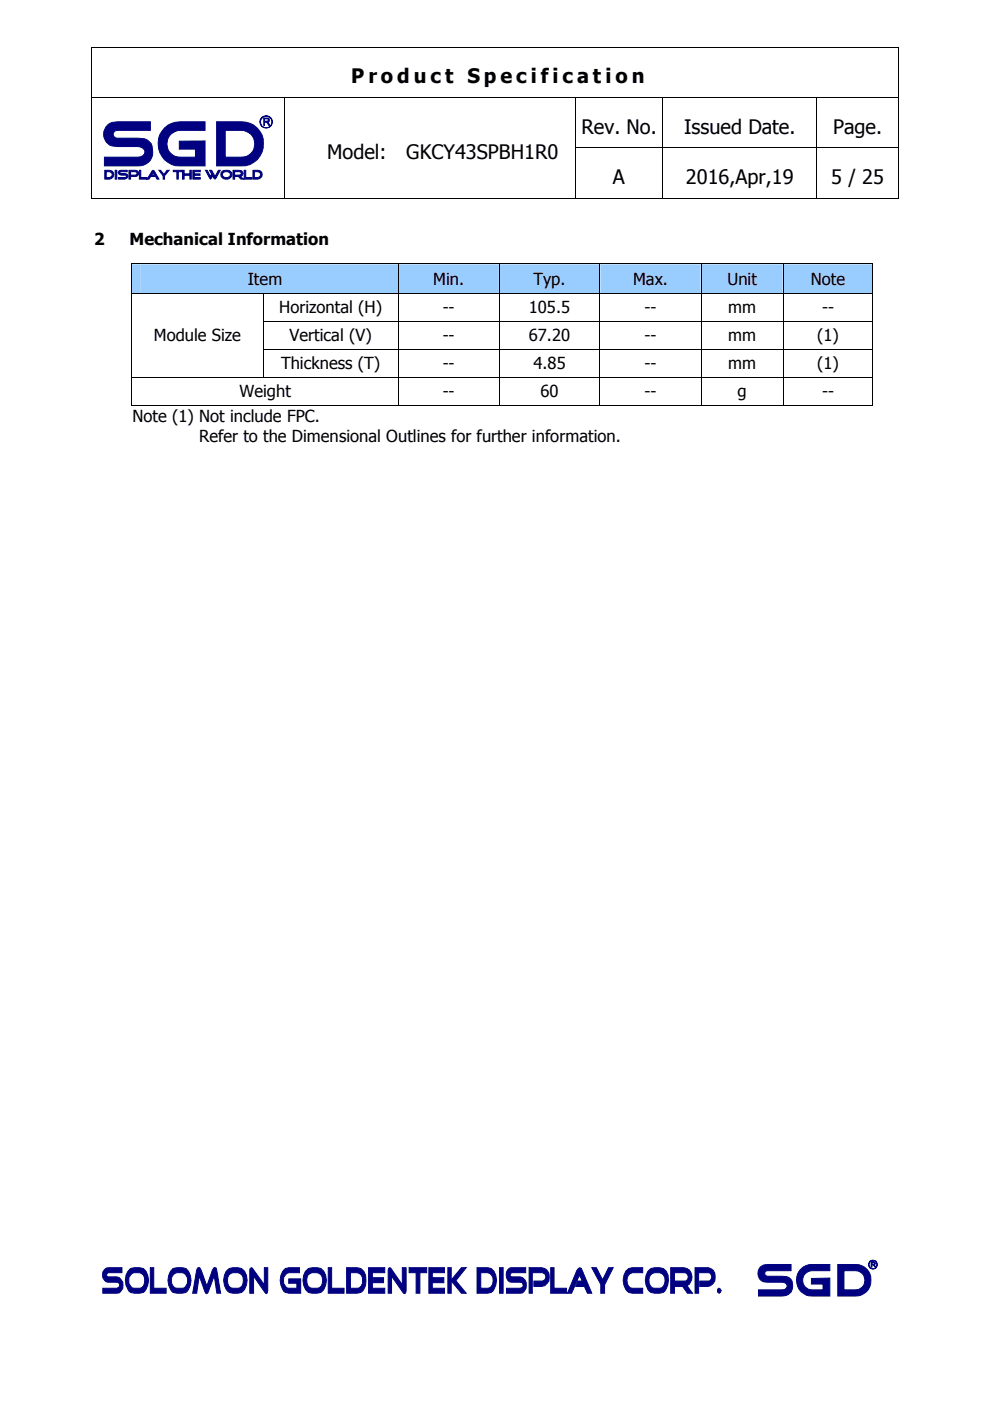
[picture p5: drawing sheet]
<svg xmlns="http://www.w3.org/2000/svg" width="210mm" height="297mm" viewBox="0 0 210 297" stroke-linecap="round" stroke-linejoin="round" font-family="sans-serif">
<path d="M19.4 10l.1 .1zM190.5 10v.1zM19.4 20.7h.1zM60.4 20.7h.1zM82.3 20.7h.1zM140.5 20.7h.1zM173.1 20.7h.1z" fill="#000"/>
<path d="M19.5 10.1v10.6M19.5 10h171M190.5 10.1v10.6M19.5 20.7v10.6M19.5 20.7h40.9M82.3 20.7h-21.8l-.1 10.6M82.4 20.7h39.6M122 20.7v10.6M122 20.7h18.5M173.1 20.7h-32.5l-.1 10.6M190.5 20.7h-17.3l-.1 10.6M190.5 20.7v10.6" fill="none" stroke="#000" stroke-width=".21"/>
<path d="M22.9 26.5l.9-.5 1.1-.2h7v1.8h-7a.83 .83 0 0 0-.9 .9 .83 .83 0 0 0 .9 .8h4.3a2.77 2.77 0 0 1 3.1 3.6 2.96 2.96 0 0 1-3.1 2.3h-7.1v-1.9h7.1a1.12 1.12 0 0 0 1.5-.8 1.12 1.12 0 0 0-1-1.3l-4.8-.1a2.66 2.66 0 0 1-2.7-1.6 2.66 2.66 0 0 1 .7-3zM34.9 27.1a4.6 4.6 0 0 1 3.4-1.3h5.2v1.8h-5.2a2.84 2.84 0 0 0-2.9 2.9 2.84 2.84 0 0 0 2.9 2.8h3.1v-1.7h-3.4v-1.7h5.5v5.3h-5.2a4.7 4.7 0 0 1-4.4-2.9 4.7 4.7 0 0 1 1-5.2zM45.9 25.8h5.2a4.7 4.7 0 0 1 4.8 4.2 4.7 4.7 0 0 1-3.8 5.1l-6.2 .1zM47.8 27.6v5.7h3.3a2.84 2.84 0 0 0 2.9-2.8 2.84 2.84 0 0 0-2.9-2.9z" fill-rule="evenodd" fill="#000080"/>
<path d="M22.9 26.5l.9-.5 1.1-.2h7v1.8h-7a.83 .83 0 0 0-.9 .9 .83 .83 0 0 0 .9 .8h4.3a2.77 2.77 0 0 1 3.1 3.6 2.96 2.96 0 0 1-3.1 2.3h-7.1v-1.9h7.1a1.12 1.12 0 0 0 1.5-.8 1.12 1.12 0 0 0-1-1.3l-4.8-.1a2.66 2.66 0 0 1-2.7-1.6 2.66 2.66 0 0 1 .7-3zM34.9 27.1a4.6 4.6 0 0 1 3.4-1.3h5.2v1.8h-5.2a2.84 2.84 0 0 0-2.9 2.9 2.84 2.84 0 0 0 2.9 2.8h3.1v-1.7h-3.4v-1.7h5.5v5.3h-5.2a4.7 4.7 0 0 1-4.4-2.9 4.7 4.7 0 0 1 1-5.2zM45.9 25.8h5.2a4.7 4.7 0 0 1 4.8 4.2 4.7 4.7 0 0 1-3.8 5.1l-6.2 .1zM47.8 27.6h3.3a2.84 2.84 0 0 1 2.9 2.9 2.84 2.84 0 0 1-2.9 2.8h-3.3z" fill="none" stroke="#000080" stroke-width=".21"/>
<path d="M55.9 25l1 .1 .2 .1v.6l-.4 .1 .5 .7h-.2l-.3-.6-.3-.1h-.3v.7h-.2zM56.1 25.2v.5h.6l.2-.3-.3-.2z" fill-rule="evenodd" fill="#000080"/>
<path d="M55.9 25l1 .1 .2 .1v.6l-.4 .1 .5 .7h-.2l-.3-.6-.3-.1h-.3v.7h-.2zM56.1 25.2h.5l.3 .2-.2 .3h-.6z" fill="none" stroke="#000080" stroke-width=".21"/>
<path d="M55.1 25.8a1.33 1.33 0 0 0 2.6 0 1.33 1.33 0 0 0-2.6 0zM55.2 25.9a1.25 1.25 0 0 0 2.5 0 1.25 1.25 0 0 0-2.5 0z" fill-rule="evenodd" fill="#000080"/>
<g fill="none" stroke="#000080" stroke-width=".21">
<circle cx="56.4" cy="25.8" r="1.33"/>
<circle cx="56.4" cy="25.9" r="1.23"/>
</g>
<path d="M22.2 36.1h1a.93 .93 0 0 1 .9 .9 .93 .93 0 0 1-.9 1h-1zM22.5 36.4v1.2h.7a.62 .62 0 0 0 .6-.6 .62 .62 0 0 0-.6-.6zM24.4 36.1h.4v1.9h-.4zM25.1 36.4l.6-.3h1.3v.3h-1.3l-.3 .1v.2a1.8 1.8 0 0 1 1.7 .4 .64 .64 0 0 1-.6 .9h-1.4v-.4h1.5l.2-.2-.1-.2-1.4-.2-.2-.4zM27.3 36.1h1.4a.66 .66 0 0 1 .7 .7 .66 .66 0 0 1-.7 .6h-.8v-.3l1.1-.1 .1-.3-.1-.2-1.3-.1v1.6h-.4zM29.5 36.1h.3v1.5h1.3v.4h-1.6zM32.2 36.3l.3-.2 .2 .2 1 1.7h-.4l-.3-.6h-.9l.2-.3h.5l-.3-.6-.9 1.5h-.4zM33.7 36.1h.4l.7 .9 .6-.9h.5l-1 1.2v.7h-.3v-.7zM36.7 36.1h1.8v.3h-.7v1.6h-.3v-1.6h-.8zM39.2 36.9h1.1v-.8h.3v1.9h-.3v-.8h-1.1zM38.7 36.1h.3v1.9h-.3zM41.3 36.9h1.1v.3h-1.1zM40.9 36.1h1.6v.3h-1.3v1.2h1.3v.4h-1.6zM43.6 36.1h.3l.7 1.3 .3-.5-.5-.8h.5l.7 1.3 .7-1.3h.4l-1.1 1.9-.5-.7-.5 .7zM47.1 36.4a1.5 1.5 0 0 1 2 .2 1.15 1.15 0 0 1-1.1 1.4 1.15 1.15 0 0 1-1.1-1.4zM47.3 36.6a.6 .6 0 0 0-.1 .7 .6 .6 0 0 0 .6 .3h.5l.4-.2 .2-.4a.93 .93 0 0 0-1.6-.4zM49.4 36.1h1.3a.68 .68 0 0 1 .8 .6l-.1 .5-.4 .2 .6 .6h-.5l-.6-.6h-.6v-.3l1.2-.1 .1-.3-.1-.2-1.4-.1v1.6h-.3zM51.8 36.1h.3v1.5h1.3v.4h-1.6zM53.6 36.1h1.1a.93 .93 0 0 1 .9 .9 .93 .93 0 0 1-.9 1h-1.1zM53.9 36.4v1.2h.8a.61 .61 0 0 0 .6-.6 .61 .61 0 0 0-.6-.6z" fill-rule="evenodd" fill="#000080"/>
<g fill="none" stroke="#000080" stroke-width=".21">
<path d="M22.2 36.1h1a.93 .93 0 0 1 .9 .9 .93 .93 0 0 1-.9 1h-1zM22.5 36.4h.7a.62 .62 0 0 1 .6 .6 .62 .62 0 0 1-.6 .6h-.7zM24.4 36.1h.4v1.9h-.4zM25.1 36.4l.6-.3h1.3v.3h-1.3l-.3 .1v.2a1.8 1.8 0 0 1 1.7 .4 .64 .64 0 0 1-.6 .9h-1.4v-.4h1.5l.2-.2-.1-.2-1.4-.2-.2-.4zM27.3 36.1h1.4a.66 .66 0 0 1 .7 .7 .66 .66 0 0 1-.7 .6h-.8v-.3l1.1-.1 .1-.3-.1-.2-1.3-.1v1.6h-.4zM29.5 36.1h.3v1.5h1.3v.4h-1.6zM32.2 36.3l.3-.2 .2 .2 1 1.7h-.4l-.3-.6h-.9l.2-.3h.5l-.3-.6-.9 1.5h-.4zM33.7 36.1h.4l.7 .9 .6-.9h.5l-1 1.2v.7h-.3v-.7zM36.7 36.1h1.8v.3h-.7v1.6h-.3v-1.6h-.8zM38.7 36.1h.3v1.9h-.3zM39.2 36.9h1.1v-.8h.3v1.9h-.3v-.8h-1.1zM40.9 36.1h1.6v.3h-1.3v1.2h1.3v.4h-1.6z"/>
<path d="M41.3 36.9h1.1v.3h-1.1zM43.6 36.1h.3l.7 1.3 .3-.5-.5-.8h.5l.7 1.3 .7-1.3h.4l-1.1 1.9-.5-.7-.5 .7zM47.1 36.4a1.5 1.5 0 0 1 2 .2 1.15 1.15 0 0 1-1.1 1.4 1.15 1.15 0 0 1-1.1-1.4zM47.3 36.6a.96 .96 0 0 1 1.6 .4 .9 .9 0 0 1-.9 .7 .9 .9 0 0 1-.9-.7zM49.4 36.1h1.3a.68 .68 0 0 1 .8 .6l-.1 .5-.4 .2 .6 .6h-.5l-.6-.6h-.6v-.3l1.2-.1 .1-.3-.1-.2-1.4-.1v1.6h-.3zM51.8 36.1h.3v1.5h1.3v.4h-1.6zM53.6 36.1h1.1a.93 .93 0 0 1 .9 .9 .93 .93 0 0 1-.9 1h-1.1zM53.9 36.4h.8a.61 .61 0 0 1 .6 .6 .61 .61 0 0 1-.6 .6h-.8z"/>
</g>
<g fill="#000">
<path d="M19.4 31.3l.1 .1zM60.4 31.3l.1 .1zM122 31.3v.1zM140.5 31.3l.1 .1zM173.1 31.3l.1 .1zM190.5 31.3v.1zM19.4 42l.1 .1zM60.4 42l.1 .1zM82.6 42l.1 .1zM122 42v.1zM140.5 42l.1 .1zM173.1 42l.1 .1z"/>
<path d="M190.5 42v.1z"/>
</g>
<g fill="none" stroke="#000" stroke-width=".21">
<path d="M19.5 31.4v10.6M60.4 31.4v10.6M122 31.4v10.6M122 31.4h18.5M140.5 31.4v10.6M140.6 31.4h32.5M173.1 31.4v10.6M173.2 31.4h17.3M190.5 31.4v10.6M19.5 42.1h40.9M60.5 42.1h21.8M82.7 42.1h39.3"/>
<path d="M122 42.1h18.5M140.6 42.1h32.5M173.2 42.1h17.3"/>
</g>
<path d="M22.1 269.2l.4-.3 .5-.1h2.9v1h-2.9l-.3 .2v.6l2.1 .1a1.88 1.88 0 0 1 1.3 1.5 1.88 1.88 0 0 1-.8 1.9l-3.5 .1v-1.1h3l.5-.3 .1-.4-.3-.5h-2.1a1.59 1.59 0 0 1-.9-2.7zM27.7 268.9l.8-.1 1.9 .1a3.5 3.5 0 0 1 0 5.1 3.6 3.6 0 0 1-3.1-.2 3.6 3.6 0 0 1 .4-4.9zM28 270a2.05 2.05 0 0 0 0 3 2.24 2.24 0 0 0 2.4-.3 1.85 1.85 0 0 0-.8-2.9h-1.1zM31.9 268.8h.7v4.3h2.6v1.1h-3.3zM36.7 268.9l.8-.1 1.9 .1a3.5 3.5 0 0 1 0 5.1 3.4 3.4 0 0 1-3-.2 3.6 3.6 0 0 1 .3-4.9zM37 270a1.97 1.97 0 0 0 0 3h2.1a1.9 1.9 0 0 0-.5-3.2h-1.1zM41.9 268.9l.3-.2 .2 .2 1.5 3.8 1.1-3.4 .5-.6 .3 .2 1 5.3h-.8l-.6-3.7-1.3 3.6-.2 .2-.3-.1-.2-.3-1.2-3.4-.5 3.7h-.8zM48 269.5l.6-.6 1.8-.1a2.31 2.31 0 0 1 2 2.6 2.4 2.4 0 0 1-2 2.8h-1a1.96 1.96 0 0 1-1.8-1.7l-.2-1.1 .2-1zM48.5 270.3a2.17 2.17 0 0 0 .4 2.7 2.34 2.34 0 0 0 2.4-.3 1.8 1.8 0 0 0 .1-2.1 1.8 1.8 0 0 0-2-.8zM53 268.9l.3-.1 .2 .1 2.5 3.5v-3.6h.8v4.8l-.3 .7-.5-.4-2.2-3.3v3.6h-.8zM60.5 268.9l.8-.1h2.2v1h-2.2a1.7 1.7 0 0 0-.8 2.9l.3 .3 2.1 .1v-1h-1.7v-1h2.6v3.1h-2.5a1.72 1.72 0 0 1-1.7-1.7 3.4 3.4 0 0 1 .9-3.6zM64.8 269.5l.6-.6 1.8-.1a2.31 2.31 0 0 1 2 2.6 2.4 2.4 0 0 1-2 2.8h-1a1.96 1.96 0 0 1-1.8-1.7l-.2-1.1 .2-1zM65.3 270.3a2.17 2.17 0 0 0 .4 2.7 2.34 2.34 0 0 0 2.4-.3 1.8 1.8 0 0 0 .1-2.1 1.8 1.8 0 0 0-2-.8zM69.6 268.8h.7v4.3h2.6v1.1h-3.3zM73.5 268.8h2.2a2.19 2.19 0 0 1 1.9 2.6 2.27 2.27 0 0 1-1.9 2.8h-2.2zM74.3 269.8v3.3h1.4a1.37 1.37 0 0 0 1.2-1.7 1.41 1.41 0 0 0-1.2-1.6zM79.1 270.9h2.2v1h-2.2zM78.1 268.8h3.5v1h-2.6v3.3h2.6v1.1h-3.5zM82.4 268.9l.2-.1 .2 .1 2.5 3.5v-3.6h.8l-.1 5.3-.2 .2-.2-.1-2.6-3.6v3.6h-.7zM86.7 268.8h3.8v1h-1.5v4.4h-.8v-4.4h-1.5zM91.8 270.9h2.3v1h-2.3zM90.9 268.8h3.3v1h-2.5v3.3h2.5v1.1h-3.3zM97.8 268.8h1l-2.2 2.7 2.2 2.7h-1l-2-2.7 .1-.4zM95 268.8h.7v5.4h-.7zM101.1 268.8h2.3a2.34 2.34 0 0 1 1.9 2.6 3.1 3.1 0 0 1-1.2 2.6l-.7 .2h-2.3zM101.9 269.8v3.3h1.5a1.6 1.6 0 0 0 1.1-2.3l-.7-.8-.4-.2zM105.9 268.8h.8v5.4h-.8zM107.7 269.2l.3-.3 .5-.1h3v1h-3l-.4 .5 .4 .4h1.8a1.88 1.88 0 0 1 1.3 1.5 1.88 1.88 0 0 1-.8 1.9l-3.4 .1v-1.1h2.9l.6-.3-.2-.9h-2.2a1.67 1.67 0 0 1-.8-2.7zM112.2 268.8h2.7a2.03 2.03 0 0 1 1.6 2 2.03 2.03 0 0 1-1.6 2h-1.7v-1.2h1.8a.91 .91 0 0 0 .7-.9 .91 .91 0 0 0-.7-.9h-2.1v4.4h-.7zM116.8 268.8h.7v4.3h2.6v1.1h-3.3zM122.6 268.9l.3-.1 .4 .1 2.2 5.3h-1l-.6-1.4h-1.8l.5-1.2h.9l-.6-1.3-1.7 3.9h-.9l2-4.8zM125.5 268.8h.9l1.4 2.6 1.2-2.6h1l-1.8 3.6v1.8h-.8v-1.9zM132.7 269.5l.6-.6 .8-.1h2.2v1h-2.2a1.8 1.8 0 0 0-1.2 1.5 1.8 1.8 0 0 0 .7 1.7l2.7 .1v1.1h-2.2a1.96 1.96 0 0 1-1.8-1.7l-.2-1.1 .2-1zM137.4 269.5l.6-.6 1.8-.1a2.19 2.19 0 0 1 1.9 2.6 3.3 3.3 0 0 1-1.1 2.6 3.4 3.4 0 0 1-2.9-.2 3.7 3.7 0 0 1-.3-4.3zM137.9 270.3a2.08 2.08 0 0 0 .4 2.7 2.27 2.27 0 0 0 2.4-.3 1.8 1.8 0 0 0-.2-2.6 1.8 1.8 0 0 0-2.6 .2zM142.2 268.8h2.8a2.04 2.04 0 0 1 1.7 1.6 2.04 2.04 0 0 1-1 2.2l1.1 1.6h-1l-1.1-1.4h-1.5v-1.2h2.2a.93 .93 0 0 0 .5-1 .93 .93 0 0 0-.9-.8h-2v4.4h-.8zM147.4 268.8h2.7a2.05 2.05 0 0 1 1.6 1.7 2.05 2.05 0 0 1-1 2.1l-.6 .2h-1.7v-1.2h1.8a.91 .91 0 0 0 .7-.9 .91 .91 0 0 0-.7-.9h-2.1v4.4h-.7zM152.2 273.3l.3-.2 .4 .5-.4 .6-.3-.2z" fill-rule="evenodd" fill="#000080"/>
<g fill="none" stroke="#000080" stroke-width=".21">
<path d="M22.1 269.2l.4-.3 .5-.1h2.9v1h-2.9l-.3 .2v.6l2.1 .1a1.88 1.88 0 0 1 1.3 1.5 1.88 1.88 0 0 1-.8 1.9l-3.5 .1v-1.1h3l.5-.3 .1-.4-.3-.5h-2.1a1.59 1.59 0 0 1-.9-2.7zM27.7 268.9l.8-.1 1.9 .1a3.5 3.5 0 0 1 0 5.1 3.6 3.6 0 0 1-3.1-.2 3.6 3.6 0 0 1 .4-4.9zM28 270a1.97 1.97 0 0 1 2.4 .3 1.82 1.82 0 0 1-.8 2.8l-1.6-.1a2.05 2.05 0 0 1 0-3zM31.9 268.8h.7v4.3h2.6v1.1h-3.3zM36.7 268.9l.8-.1 1.9 .1a3.5 3.5 0 0 1 0 5.1 3.4 3.4 0 0 1-3-.2 3.6 3.6 0 0 1 .3-4.9zM36.7 270.3a1.97 1.97 0 0 1 2.4-.3 2.05 2.05 0 0 1 0 3l-1.6 .1a1.66 1.66 0 0 1-1.1-2.3zM41.9 268.9l.3-.2 .2 .2 1.5 3.8 1.1-3.4 .5-.6 .3 .2 1 5.3h-.8l-.6-3.7-1.3 3.6-.2 .2-.3-.1-.2-.3-1.2-3.4-.5 3.7h-.8zM48 269.5l.6-.6 1.8-.1a2.31 2.31 0 0 1 2 2.6 2.4 2.4 0 0 1-2 2.8h-1a1.96 1.96 0 0 1-1.8-1.7l-.2-1.1 .2-1zM48.5 270.3a1.76 1.76 0 0 1 1.9-.5 1.76 1.76 0 0 1 1.2 1.6 1.37 1.37 0 0 1-1.2 1.7h-1a1.37 1.37 0 0 1-1.2-1.7zM53 268.9l.3-.1 .2 .1 2.5 3.5v-3.6h.8v4.8l-.3 .7-.5-.4-2.2-3.3v3.6h-.8zM60.5 268.9l.8-.1h2.2v1h-2.2a1.7 1.7 0 0 0-.8 2.9l.3 .3 2.1 .1v-1h-1.7v-1h2.6v3.1h-2.5a1.72 1.72 0 0 1-1.7-1.7 3.4 3.4 0 0 1 .9-3.6zM64.8 269.5l.6-.6 1.8-.1a2.31 2.31 0 0 1 2 2.6 2.4 2.4 0 0 1-2 2.8h-1a1.96 1.96 0 0 1-1.8-1.7l-.2-1.1 .2-1z"/>
<path d="M65.3 270.3a1.76 1.76 0 0 1 1.9-.5 1.76 1.76 0 0 1 1.2 1.6 1.37 1.37 0 0 1-1.2 1.7h-1a1.37 1.37 0 0 1-1.2-1.7zM69.6 268.8h.7v4.3h2.6v1.1h-3.3zM73.5 268.8h2.2a2.19 2.19 0 0 1 1.9 2.6 2.27 2.27 0 0 1-1.9 2.8h-2.2zM74.3 269.8h1.4a1.41 1.41 0 0 1 1.2 1.6 1.37 1.37 0 0 1-1.2 1.7h-1.4zM78.1 268.8h3.5v1h-2.6v3.3h2.6v1.1h-3.5zM79.1 270.9h2.2v1h-2.2zM82.4 268.9l.2-.1 .2 .1 2.5 3.5v-3.6h.8l-.1 5.3-.2 .2-.2-.1-2.6-3.6v3.6h-.7zM86.7 268.8h3.8v1h-1.5v4.4h-.8v-4.4h-1.5zM90.9 268.8h3.3v1h-2.5v3.3h2.5v1.1h-3.3zM91.8 270.9h2.3v1h-2.3zM95 268.8h.7v5.4h-.7zM97.8 268.8h1l-2.2 2.7 2.2 2.7h-1l-2-2.7 .1-.4z"/>
<path d="M101.1 268.8h2.3a2.34 2.34 0 0 1 1.9 2.6 3.1 3.1 0 0 1-1.2 2.6l-.7 .2h-2.3zM101.9 269.8h1.5a1.8 1.8 0 0 1 1.2 1.5 1.8 1.8 0 0 1-.8 1.7l-1.9 .1zM105.9 268.8h.8v5.4h-.8zM107.7 269.2l.3-.3 .5-.1h3v1h-3l-.4 .5 .4 .4h1.8a1.88 1.88 0 0 1 1.3 1.5 1.88 1.88 0 0 1-.8 1.9l-3.4 .1v-1.1h2.9l.6-.3-.2-.9h-2.2a1.67 1.67 0 0 1-.8-2.7zM112.2 268.8h2.7a2.03 2.03 0 0 1 1.6 2 2.03 2.03 0 0 1-1.6 2h-1.7v-1.2h1.8a.91 .91 0 0 0 .7-.9 .91 .91 0 0 0-.7-.9h-2.1v4.4h-.7zM116.8 268.8h.7v4.3h2.6v1.1h-3.3zM122.6 268.9l.3-.1 .4 .1 2.2 5.3h-1l-.6-1.4h-1.8l.5-1.2h.9l-.6-1.3-1.7 3.9h-.9l2-4.8zM125.5 268.8h.9l1.4 2.6 1.2-2.6h1l-1.8 3.6v1.8h-.8v-1.9zM132.7 269.5l.6-.6 .8-.1h2.2v1h-2.2a1.8 1.8 0 0 0-1.2 1.5 1.8 1.8 0 0 0 .7 1.7l2.7 .1v1.1h-2.2a1.96 1.96 0 0 1-1.8-1.7l-.2-1.1 .2-1zM137.4 269.5l.6-.6 1.8-.1a2.19 2.19 0 0 1 1.9 2.6 3.3 3.3 0 0 1-1.1 2.6 3.4 3.4 0 0 1-2.9-.2 3.7 3.7 0 0 1-.3-4.3zM137.9 270.3a1.76 1.76 0 0 1 1.9-.5 1.76 1.76 0 0 1 1.2 1.6 1.44 1.44 0 0 1-1.2 1.7h-1a1.59 1.59 0 0 1-1.1-2.3zM142.2 268.8h2.8a2.04 2.04 0 0 1 1.7 1.6 2.04 2.04 0 0 1-1 2.2l1.1 1.6h-1l-1.1-1.4h-1.5v-1.2h2.2a.93 .93 0 0 0 .5-1 .93 .93 0 0 0-.9-.8h-2v4.4h-.8z"/>
<path d="M147.4 268.8h2.7a2.05 2.05 0 0 1 1.6 1.7 2.05 2.05 0 0 1-1 2.1l-.6 .2h-1.7v-1.2h1.8a.91 .91 0 0 0 .7-.9 .91 .91 0 0 0-.7-.9h-2.1v4.4h-.7zM152.2 273.3l.3-.2 .4 .5-.4 .6-.3-.2z"/>
</g>
<path d="M161.3 268.6l.7-.4 .8-.1h4.9v1.3h-4.9a.6 .6 0 0 0-.7 .6 .6 .6 0 0 0 .7 .6h3a1.92 1.92 0 0 1 2.2 2.5 2.11 2.11 0 0 1-2.2 1.7h-5v-1.3h5a.85 .85 0 0 0 1.1-.8 .85 .85 0 0 0-1.1-.8h-3a1.92 1.92 0 0 1-1.9-1.1 1.92 1.92 0 0 1 .4-2.2zM169.8 269a3.2 3.2 0 0 1 2.4-.9h3.7v1.3h-3.7a2.03 2.03 0 0 0-2 2 2.03 2.03 0 0 0 2 2.1h2.3v-1.3h-2.5v-1.1l3.9-.1v3.8h-3.7a3.4 3.4 0 0 1-3.1-2.1 3.4 3.4 0 0 1 .7-3.7zM177.6 268.1h3.8a3.3 3.3 0 0 1 3.3 3.3 3.3 3.3 0 0 1-3.3 3.4h-3.8zM178.9 269.4v4.1h2.5a2.03 2.03 0 0 0 2-2.1 2.03 2.03 0 0 0-2-2z" fill-rule="evenodd" fill="#000080"/>
<path d="M161.3 268.6l.7-.4 .8-.1h4.9v1.3h-4.9a.6 .6 0 0 0-.7 .6 .6 .6 0 0 0 .7 .6h3a1.92 1.92 0 0 1 2.2 2.5 2.11 2.11 0 0 1-2.2 1.7h-5v-1.3h5a.85 .85 0 0 0 1.1-.8 .85 .85 0 0 0-1.1-.8h-3a1.92 1.92 0 0 1-1.9-1.1 1.92 1.92 0 0 1 .4-2.2zM169.8 269a3.2 3.2 0 0 1 2.4-.9h3.7v1.3h-3.7a2.03 2.03 0 0 0-2 2 2.03 2.03 0 0 0 2 2.1h2.3v-1.3h-2.5v-1.1l3.9-.1v3.8h-3.7a3.4 3.4 0 0 1-3.1-2.1 3.4 3.4 0 0 1 .7-3.7zM177.6 268.1h3.8a3.3 3.3 0 0 1 3.3 3.3 3.3 3.3 0 0 1-3.3 3.4h-3.8zM178.9 269.4h2.5a2.03 2.03 0 0 1 2 2 2.03 2.03 0 0 1-2 2.1h-2.5z" fill="none" stroke="#000080" stroke-width=".21"/>
<path d="M184.7 267.5l.8 .1v.5h-.2l.4 .5h-.2l-.4-.5h-.2v.5h-.2zM184.9 267.6v.4h.4l.2-.2-.3-.2z" fill-rule="evenodd" fill="#000080"/>
<path d="M184.7 267.5l.8 .1v.5h-.2l.4 .5h-.2l-.4-.5h-.2v.5h-.2zM184.9 267.6h.3l.3 .2-.2 .2h-.4z" fill="none" stroke="#000080" stroke-width=".21"/>
<path d="M184.1 268.1a1 1 0 0 0 2 0 1 1 0 0 0-2 0zM184.2 268.1a.9 .9 0 0 0 1.8 0 .9 .9 0 0 0-1.8 0z" fill-rule="evenodd" fill="#000080"/>
<g fill="none" stroke="#000080" stroke-width=".21">
<circle cx="185.1" cy="268.1" r=".95"/>
<circle cx="185.1" cy="268.1" r=".88"/>
</g>
<g fill="#9cf">
<path d="M28 56h56.4v6.1h-56.4z"/>
<path d="M29.8 56.3h52.7v5.6h-52.7z"/>
<path d="M84.5 56h21.2v6.1h-21.2z"/>
<path d="M86.4 56.3h17.6v5.6h-17.6z"/>
<path d="M105.9 56h21.2v6.1h-21.2z"/>
<path d="M107.7 56.3h17.6v5.6h-17.6z"/>
<path d="M127.3 56h21.2v6.1h-21.2z"/>
<path d="M129.2 56.3h17.5v5.6h-17.5z"/>
<path d="M148.7 56h17.2v6.1h-17.2z"/>
<path d="M150.6 56.3h13.6v5.6h-13.6z"/>
<path d="M166.1 56h18.9v6.1h-18.9z"/>
<path d="M167.9 56.3h15.3v5.6h-15.3z"/>
</g>
<g fill="#000">
<path d="M27.8 55.9h.2v.1h-.2zM84.4 55.9h.1v.1h-.1zM105.7 55.9h.2v.1h-.2zM127.1 55.9h.2v.1h-.2zM148.5 55.9h.2v.1h-.2zM165.9 55.9h.2v.1h-.2zM185 55.9h.2v.1h-.2zM27.8 62.1h.2v.2h-.2zM27.8 68.1h.2v.1h-.2zM27.8 74h.2v.2h-.2zM55.7 62.1h.2v.2h-.2zM55.7 68.1h.2v.1h-.2z"/>
<path d="M55.7 74h.2v.2h-.2zM84.4 62.1h.1v.2h-.1zM84.4 68.1h.1v.1h-.1zM84.4 74h.1v.2h-.1zM105.7 62.1h.2v.2h-.2zM105.7 68.1h.2v.1h-.2zM105.7 74h.2v.2h-.2zM127.1 62.1h.2v.2h-.2zM127.1 68.1h.2v.1h-.2zM127.1 74h.2v.2h-.2zM148.5 62.1h.2v.2h-.2zM148.5 68.1h.2v.1h-.2z"/>
<path d="M148.5 74h.2v.2h-.2zM165.9 62.1h.2v.2h-.2zM165.9 68.1h.2v.1h-.2zM165.9 74h.2v.2h-.2zM185 62.1h.2v.2h-.2zM185 68.1h.2v.1h-.2zM185 74h.2v.2h-.2zM27.8 79.9h.2v.2h-.2zM27.8 85.9h.2v.1h-.2zM55.7 79.9h.2v.2h-.2zM84.4 79.9h.1v.2h-.1zM84.4 85.9h.1v.1h-.1z"/>
<path d="M105.7 79.9h.2v.2h-.2zM105.7 85.9h.2v.1h-.2zM127.1 79.9h.2v.2h-.2zM127.1 85.9h.2v.1h-.2zM148.5 79.9h.2v.2h-.2zM148.5 85.9h.2v.1h-.2zM165.9 79.9h.2v.2h-.2zM165.9 85.9h.2v.1h-.2zM185 79.9h.2v.2h-.2zM185 85.9h.2v.1h-.2z"/>
</g>
<g fill="none" stroke="#000" stroke-width=".21">
<path d="M27.9 56v6.1M28 56h56.4M84.5 56v6.1M84.5 56h21.2M105.8 56v6.1M105.9 56h21.2M127.2 56v6.1M127.3 56h21.2M148.6 56v6.1M148.7 56h17.2M166 56v6.1M166.1 56h18.9"/>
<path d="M185.1 56v6.1M27.9 62.3v5.8M27.9 68.2v5.8M27.9 74.2v5.7M28 62.2h27.7M55.8 62.3v5.8M55.8 68.2v5.8M55.8 74.2v5.7M55.9 62.2h28.5M55.9 68.2h28.5M55.9 74.1h28.5M84.5 62.3v5.8"/>
<path d="M84.5 68.2v5.8M84.5 74.2v5.7M84.5 62.2h21.2M84.5 68.2h21.2M84.5 74.1h21.2M105.8 62.3v5.8M105.8 68.2v5.8M105.8 74.2v5.7M105.9 62.2h21.2M105.9 68.2h21.2M105.9 74.1h21.2M127.2 62.3v5.8"/>
<path d="M127.2 68.2v5.8M127.2 74.2v5.7M127.3 62.2h21.2M127.3 68.2h21.2M127.3 74.1h21.2M148.6 62.3v5.8M148.6 68.2v5.8M148.6 74.2v5.7M148.7 62.2h17.2M148.7 68.2h17.2M148.7 74.1h17.2M166 62.3v5.8"/>
<path d="M166 68.2v5.8M166 74.2v5.7M166.1 62.2h18.9M166.1 68.2h18.9M166.1 74.1h18.9M185.1 62.3v5.8M185.1 68.2v5.8M185.1 74.2v5.7M27.9 80.1v5.8M28 80h27.7M28 85.9h56.4M55.9 80h28.5"/>
<path d="M84.5 80.1v5.8M84.5 80h21.2M84.5 85.9h21.2M105.8 80.1v5.8M105.9 80h21.2M105.9 85.9h21.2M127.2 80.1v5.8M127.3 80h21.2M127.3 85.9h21.2M148.6 80.1v5.8M148.7 80h17.2M148.7 85.9h17.2"/>
<path d="M166 80.1v5.8M166.1 80h18.9M166.1 85.9h18.9M185.1 80.1v5.8"/>
</g>
<g font-size="4.2">
<text x="74.5" y="17.7">P r o d u c t S p e c i fi c a t i o n</text>
<text x="123.3" y="28.3">Rev. No.</text>
<text x="145" y="28.3">Issued Date.</text>
<text x="176.7" y="28.3">Page.</text>
<text x="69.4" y="33.6">Model:</text>
<text x="86.1" y="33.6">GKCY43SPBH1R0</text>
<text x="130" y="39">A</text>
<text x="145.4" y="39">2016,Apr,19</text>
<text x="176.2" y="39">5 / 25</text>
</g>
<g font-size="3.5">
<text x="20" y="51.9">2</text>
<text x="27.5" y="51.9">Mechanical Information</text>
<text x="52.5" y="60.3">Item</text>
<text x="91.9" y="60.3">Min.</text>
<text x="113.1" y="60.3">Typ.</text>
<text x="134.2" y="60.3">Max.</text>
<text x="154.3" y="60.3">Unit</text>
<text x="171.9" y="60.3">Note</text>
<text x="59.2" y="66.4">Horizontal (H)</text>
<text x="93.9" y="66.4">--</text>
<text x="112.1" y="66.4">105.5</text>
<text x="136.7" y="66.4">--</text>
<text x="154.4" y="66.4">mm</text>
<text x="174.3" y="66.4">--</text>
<text x="32.6" y="72.3">Module Size</text>
<text x="61.4" y="72.3">Vertical (V)</text>
<text x="93.9" y="72.3">--</text>
<text x="112.1" y="72.3">67.20</text>
<text x="136.7" y="72.3">--</text>
<text x="154.4" y="72.3">mm</text>
<text x="173.2" y="72.3">(1)</text>
<text x="59.6" y="78.3">Thickness (T)</text>
<text x="93.9" y="78.3">--</text>
<text x="113.1" y="78.3">4.85</text>
<text x="136.7" y="78.3">--</text>
<text x="154.4" y="78.3">mm</text>
<text x="173.2" y="78.3">(1)</text>
<text x="28.1" y="89.5">Note (1) Not include FPC.</text>
<text x="50.8" y="84.2">Weight</text>
<text x="93.9" y="84.2">--</text>
<text x="114.6" y="84.2">60</text>
<text x="136.7" y="84.2">--</text>
<text x="156.4" y="84.2">g</text>
<text x="174.3" y="84.2">--</text>
<text x="42.2" y="93.8">Refer to the Dimensional Outlines for further information.</text>
</g>
</svg>
